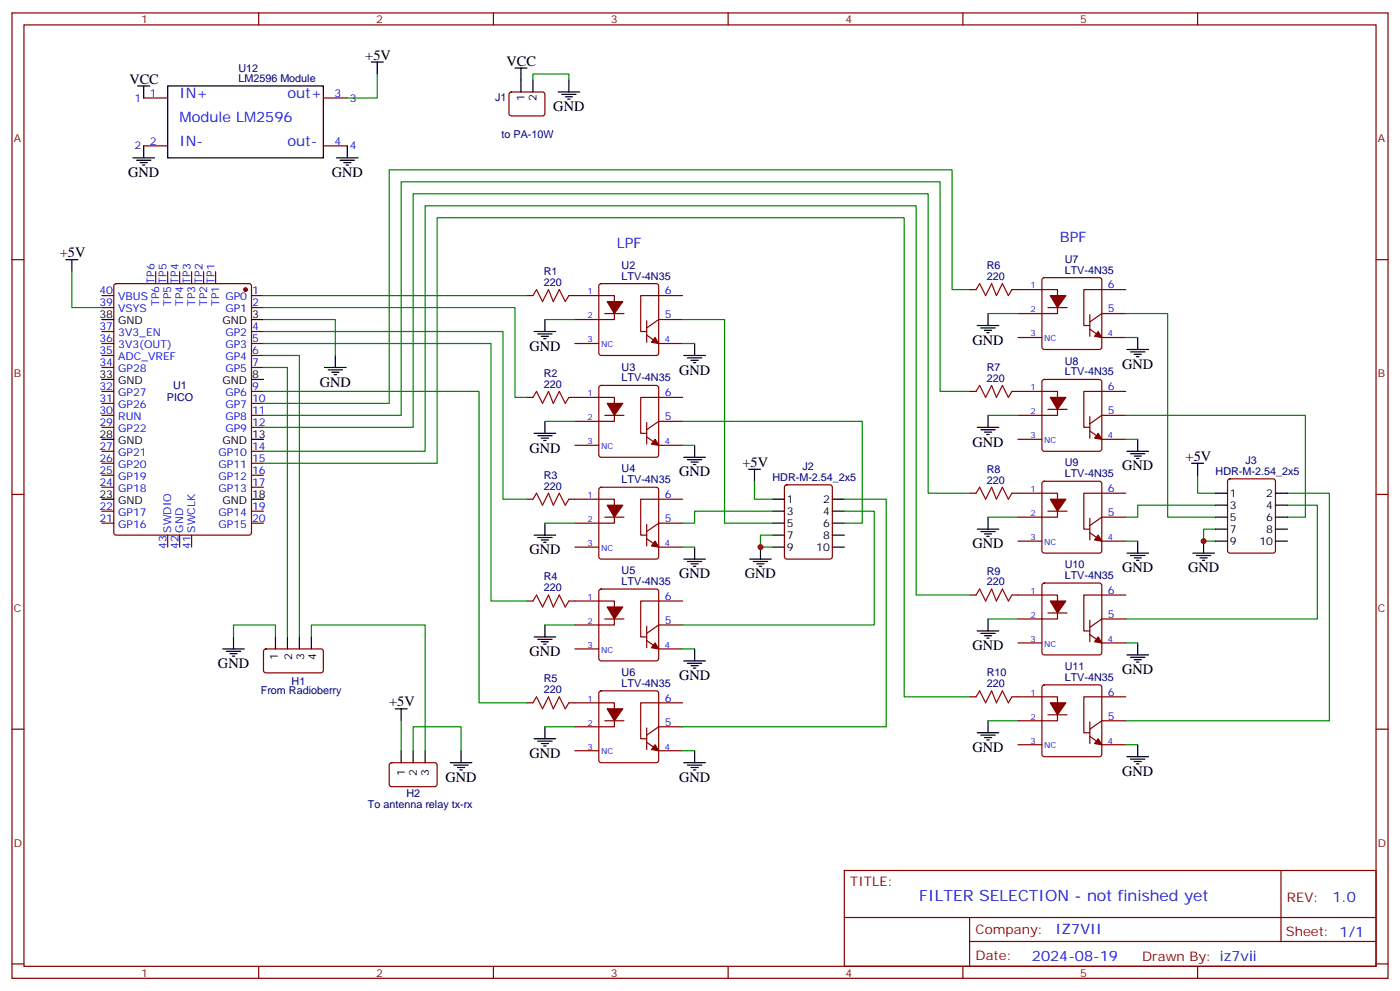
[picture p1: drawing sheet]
<svg xmlns="http://www.w3.org/2000/svg" width="412mm" height="292mm" viewBox="0 0 412 292" stroke-linecap="round" stroke-linejoin="round" font-family="sans-serif">
<g fill="none" stroke="#870000" stroke-width=".35">
<path d="M3.5 3.8h405.4v284.3h-405.4zM7.1 7.3h398.2v277.3h-398.2zM76.2 3.8v3.5M145.3 3.8v3.5M214.5 3.8v3.5M283.6 3.8v3.5M352.8 3.8v3.5M42.3 28.9h7.1M95.2 28.9h7.1M150.2 27.3l.4-.2h9.5l.4 .7-.1 5.9-.6 .4h-9.4l-.5-.7v-5.6zM42.3 43h7.1M95.2 43h7.1"/>
<path d="M3.5 76.5h3.6M405.3 76.5h3.6M30 87.1h3.5M30 90.6h3.5M30 97.6h3.5M33.7 83.7l.5-.2h39.2l.6 .5 .1 72.9-.5 .7h-39.4l-.6-.4-.1-73zM45.9 80v3.5M49.4 80v3.5M52.9 80v3.5M56.4 80v3.5M60 80v3.5M63.5 80v3.5"/>
<path d="M74.1 87.1h3.5M74.1 90.6h3.5M74.1 97.6h3.5M155.2 87.1h1.8M167.6 87.1h13.4v7h-11.7M176.6 83.7l.5-.2h16.2l.5 .2 .2 .5v19.8l-.2 .5-.5 .2h-16.2l-.5-.2-.2-.5v-19.8zM178.2 92.4h5.6M190.5 98.7l3.5 2.5h7.1M190.5 94.5v6.3M201.1 87.1h-12.4v10.5h1.8M201.1 94.1h-7.1l-3.5 2.5M285.8 85.3h1.7"/>
<path d="M298.1 85.3h13.4v7.1h-11.6M299.9 99.4h7M307.2 82l.4-.2h16.2l.5 .2 .3 .5v19.7l-.3 .5-.5 .2h-16.2l-.5-.2-.2-.5v-19.7zM308.7 90.6h5.6M321 92.7v6.4M321 96.9l3.6 2.5h7M331.6 85.3h-12.3v10.6h1.7M331.6 92.4h-7l-3.6 2.4M30 101.2h3.5M30 104.7h3.5M30 108.2h3.5M30 115.3h3.5"/>
<path d="M30 118.8h3.5M74.1 101.2h3.5M74.1 104.7h3.5M74.1 108.2h3.5M74.1 115.3h3.5M74.1 118.8h3.5M155.2 117.1h1.8M167.6 117.1h13.4v7h-11.7M169.3 101.2h7.1M176.6 113.7l.5-.2h16.2l.5 .2 .2 .5v19.8l-.2 .5-.5 .2h-16.2l-.5-.2-.2-.5v-19.8zM201.1 117.1h-12.4v10.5h1.8M285.8 115.3h1.7"/>
<path d="M298.1 115.3h13.4v7h-11.6M307.2 112l.4-.2h16.2l.5 .2 .3 .5v19.7l-.3 .5-.5 .2h-16.2l-.5-.2-.2-.5v-19.7zM331.6 115.3h-12.3v10.6h1.7M30 122.3h3.5M30 125.9h3.5M30 132.9h3.5M30 136.5h3.5M30 140h3.5M74.1 122.3h3.5M74.1 125.9h3.5M74.1 132.9h3.5M74.1 136.5h3.5"/>
<path d="M74.1 140h3.5M169.3 131.2h7.1M178.2 122.3h5.6M190.5 124.5v6.3M190.5 128.7l3.5 2.5h7.1M201.1 124.1h-7.1l-3.5 2.5M299.9 129.4h7M308.7 120.6h5.6M321 122.7v6.3M321 126.9l3.6 2.5h7M331.6 122.3h-7l-3.6 2.5M3.5 145.6h3.6"/>
<path d="M30 143.5h3.5M30 150.6h3.5M30 154.1h3.5M49.4 157.6v3.5M52.9 157.6v3.5M56.4 157.6v3.5M74.1 143.5h3.5M74.1 150.6h3.5M74.1 154.1h3.5M155.2 147h1.8M167.6 147h13.4v7.1h-11.7M176.6 143.7l.5-.2h16.2l.5 .2 .2 .5v19.8l-.2 .5-.5 .2h-16.2l-.5-.3-.2-.4v-19.8z"/>
<path d="M178.2 152.3h5.6M190.5 154.4v6.4M190.5 158.7l3.5 2.4h7.1M201.1 147h-12.4v10.6h1.8M201.1 154.1h-7.1l-3.5 2.5M231.3 143l.5-.2h12.7l.6 .4 .1 20.8-.5 .6-12.9 .1-.7-.5v-20.7zM285.8 145.3h1.7M298.1 145.3h13.4v7h-11.6M299.9 159.4h7M307.2 142l.4-.3h16.2l.5 .3 .3 .5v19.7l-.3 .5-.5 .2h-16.2l-.5-.2-.2-.5v-19.7zM308.7 150.6h5.6M321 152.7v6.3"/>
<path d="M321 156.9l3.6 2.5h7M331.6 145.3h-12.3v10.6h1.7M331.6 152.3h-7l-3.6 2.5M361.8 141.2l.5-.2h12.7l.7 .5v20.7l-.5 .7h-12.9l-.6-.4-.1-20.8zM405.3 145.6h3.6M155.2 177h1.8M167.6 177h13.4v7.1h-11.7M169.3 161.1h7.1M176.6 173.7l.5-.2h16.2l.5 .2 .2 .5v19.8l-.2 .5-.5 .2h-16.2l-.5-.3-.2-.4v-19.8zM201.1 177h-12.4v10.6h1.8M285.8 175.3h1.7M298.1 175.3h13.4v7h-11.6"/>
<path d="M307.2 171.9l.4-.2h16.2l.5 .2 .3 .5v19.8l-.3 .5-.5 .2h-16.2l-.5-.2-.2-.5v-19.8zM331.6 175.3h-12.3v10.5h1.7M77.8 191.3l.5-.2 16.5 .1 .4 .6v6l-.7 .4-16.5-.1-.4-.6v-5.7zM169.3 191.1h7.1M178.2 182.3h5.6M190.5 184.4v6.4M190.5 188.7l3.5 2.4h7.1M201.1 184.1h-7.1l-3.5 2.4M299.9 189.4h7M308.7 180.6h5.6M321 182.7v6.3M321 186.9l3.6 2.5h7"/>
<path d="M331.6 182.3h-7l-3.6 2.5M3.5 214.8h3.6M155.2 207h1.8M167.6 207h13.4v7.1h-11.7M176.6 203.7l.5-.2h16.2l.5 .2 .2 .5v19.7l-.2 .5-.5 .2h-16.2l-.5-.2-.2-.5v-19.7zM178.2 212.3h5.6M190.5 214.4v6.4M190.5 218.7l3.5 2.4h7.1M201.1 207h-12.4v10.6h1.8M201.1 214.1h-7.1l-3.5 2.4M285.8 205.2h1.7M298.1 205.2h13.4v7.1h-11.6"/>
<path d="M299.9 219.4h7M307.2 201.9l.4-.2h16.2l.5 .2 .3 .5v19.8l-.3 .5-.5 .2h-16.2l-.5-.2-.2-.5v-19.8zM308.7 210.5h5.6M321 212.7v6.3M321 216.9l3.6 2.5h7M331.6 205.2h-12.3v10.6h1.7M331.6 212.3h-7l-3.6 2.5M405.3 214.8h3.6M114.9 224.9l.5-.3 12.9 .1 .5 .7-.1 5.9-.6 .4-13-.1-.4-.6v-5.6zM169.3 221.1h7.1M248.7 256.4h156.6v28.2h-156.6zM377.3 256.4v20.9"/>
<path d="M248.7 270.2h156.5M285.6 277.3h119.6M285.6 270.2v14.2M3.5 283.9h3.6M76.2 284.6v3.5M145.3 284.6v3.5M214.5 284.6v3.5M283.6 284.6v3.5M352.8 284.6v3.5M405.3 283.9h3.6"/>
</g>
<g fill="#870000" stroke="#870000" stroke-width=".35">
<path d="M178.9 88.8h4.5l-2.4 3.6z"/>
<path d="M193 99.4l1 1.8-2.1-.4z"/>
<path d="M178.9 118.8h4.5l-2.4 3.5z"/>
<path d="M193 129.4l1 1.8-2.1-.4z"/>
<path d="M178.9 148.8h4.5l-2.4 3.5z"/>
<path d="M193 159.4l1 1.7-2.1-.3z"/>
<path d="M178.9 178.8h4.5l-2.4 3.5z"/>
<path d="M193 189.4l1 1.7-2.1-.3z"/>
<path d="M178.9 208.8h4.5l-2.4 3.5z"/>
<path d="M193 219.4l1 1.7-2.1-.3z"/>
<path d="M309.4 87.1h4.6l-2.5 3.5z"/>
<path d="M323.5 97.6l1.1 1.8-2.2-.3z"/>
<path d="M309.4 117.1h4.6l-2.5 3.5z"/>
<path d="M323.5 127.6l1.1 1.8-2.2-.4z"/>
<path d="M309.4 147h4.6l-2.5 3.6z"/>
<path d="M323.5 157.6l1.1 1.8-2.2-.4z"/>
<path d="M309.4 177h4.6l-2.5 3.6z"/>
<path d="M323.5 187.6l1.1 1.8-2.2-.4z"/>
<path d="M309.4 207h4.6l-2.5 3.5z"/>
<path d="M323.5 217.6l1.1 1.8-2.2-.4z"/>
<circle cx="72.3" cy="85.3" r=".53"/>
</g>
<g fill="none" stroke="#000" stroke-width=".35">
<path d="M109.4 18.3h3.5M111.1 18.3v3.5M40.6 25.3h3.5M42.3 25.3v3.6M49.4 25.3h45.8v21.2h-45.8zM151.7 20h3.5M153.5 20v7.1M157 23.6v3.5M164.4 27.1h6.3M165.5 27.8h4.2M166.5 28.5h2.1M167.2 29.2h.7"/>
<path d="M167.6 23.6v3.5M39.2 46.5h6.3M40.2 47.2h4.2M41.3 47.9h2.1M42 48.6h.7M42.3 43v3.5M99.1 46.5h6.4M100.2 47.2h4.2M101.2 47.9h2.2M102 48.6h.7M102.3 43v3.5M19.4 76.5h3.5"/>
<path d="M21.2 76.5v3.5M30 94.1h3.5M74.1 94.1h3.5M157.3 97.6h6.4M158.4 98.4h4.2M159.5 99.1h2.1M160.2 99.8h.7M160.5 94.1v3.5M287.9 95.9h6.3M288.9 96.6h4.3M290 97.3h2.1M290.7 98h.7"/>
<path d="M291 92.4v3.5M335.1 99.4v3.5M30 111.8h3.5M74.1 111.8h3.5M95.6 108.2h6.4M96.7 108.9h4.2M97.7 109.6h2.1M98.4 110.3h.7M98.8 104.7v3.5M201.4 104.7h6.4M202.5 105.4h4.2M203.6 106.1h2.1"/>
<path d="M204.3 106.8h.7M204.6 101.2v3.5M332 102.9h6.3M333 103.6h4.3M334.1 104.4h2.1M334.8 105.1h.7M30 129.4h3.5M74.1 129.4h3.5M157.3 127.6h6.4M158.4 128.3h4.2M159.5 129h2.1M160.2 129.8h.7"/>
<path d="M160.5 124.1v3.5M201.4 134.7h6.4M202.5 135.4h4.2M203.6 136.1h2.1M204.3 136.8h.7M204.6 131.2v3.5M220.5 138.2h3.5M222.2 138.2v3.5M287.9 125.9h6.3M288.9 126.6h4.3M290 127.3h2.1M290.7 128h.7"/>
<path d="M291 122.3v3.6M332 132.9h6.3M333 133.6h4.3M334.1 134.3h2.1M334.8 135h.7M335.1 129.4v3.5M351 136.5h3.5M352.8 136.5v3.5M30 147h3.5M74.1 147h3.5M157.3 157.6h6.4M158.4 158.3h4.2"/>
<path d="M159.5 159h2.1M160.2 159.7h.7M160.5 154.1v3.5M227.5 147h3.6M227.5 157.6h3.6M227.5 150.6h3.6M227.5 154.1h3.6M245.2 147h3.5M245.2 157.6h3.5M245.2 150.6h3.5M245.2 154.1h3.5M287.9 155.9h6.3"/>
<path d="M288.9 156.6h4.3M290 157.3h2.1M290.7 158h.7M291 152.3v3.6M335.1 159.4v3.5M354.5 159.4v3.5M358.1 155.9h3.5M358.1 145.3h3.5M358.1 148.8h3.5M358.1 152.3h3.5M358.1 159.4h3.5M375.7 155.9h3.5"/>
<path d="M375.7 145.3h3.5M375.7 148.8h3.5M375.7 152.3h3.5M375.7 159.4h3.5M201.4 164.7h6.4M202.5 165.4h4.2M203.6 166.1h2.1M204.3 166.8h.7M204.6 161.1v3.6M220.8 164.7h6.4M221.9 165.4h4.2M223 166.1h2.1"/>
<path d="M223.7 166.8h.7M224 161.1v3.6M227.5 161.1h3.6M245.2 161.1h3.5M332 162.9h6.3M333 163.6h4.3M334.1 164.3h2.1M334.8 165h.7M351.4 162.9h6.3M352.4 163.6h4.3M353.5 164.3h2.1M354.2 165h.7"/>
<path d="M65.6 191.1h6.4M66.7 191.8h4.2M67.7 192.5h2.1M68.4 193.3h.7M68.8 187.6v3.5M81.1 187.6v3.5M84.7 187.6v3.5M88.2 187.6v3.5M91.7 187.6v3.5M157.3 187.6h6.4M158.4 188.3h4.2M159.5 189h2.1"/>
<path d="M160.2 189.7h.7M160.5 184.1v3.5M201.4 194.7h6.4M202.5 195.4h4.2M203.6 196.1h2.1M204.3 196.8h.7M204.6 191.1v3.6M287.9 185.8h6.3M288.9 186.5h4.3M290 187.3h2.1M290.7 188h.7M291 182.3v3.5"/>
<path d="M332 192.9h6.3M333 193.6h4.3M334.1 194.3h2.1M334.8 195h.7M335.1 189.4v3.5M116.4 208.8h3.5M118.2 208.8v3.5M157.3 217.6h6.4M158.4 218.3h4.2M159.5 219h2.1M160.2 219.7h.7M160.5 214.1v3.5"/>
<path d="M287.9 215.8h6.3M288.9 216.5h4.3M290 217.2h2.1M290.7 217.9h.7M291 212.3v3.5M335.1 219.4v3.5M118.2 221.1v3.5M121.7 221.1v3.5M125.2 221.1v3.5M132.6 224.6h6.4M133.7 225.4h4.2M134.8 226.1h2.1"/>
<path d="M135.5 226.8h.7M135.8 221.1v3.5M201.4 224.6h6.4M202.5 225.4h4.2M203.6 226.1h2.1M204.3 226.8h.7M204.6 221.1v3.5M332 222.9h6.3M333 223.6h4.3M334.1 224.3h2.1M334.8 225h.7"/>
</g>
<path d="M157 87.1l1-1.8 1.8 3.5 1.8-3.5 1.4 3.5 1.7-3.5 1.8 3.5 1.1-1.7M287.5 85.3l1.1-1.8 1.7 3.6 1.8-3.6 1.4 3.6 1.8-3.6 1.7 3.6 1.1-1.8M157 117.1l1-1.8 1.8 3.5 1.8-3.5 1.4 3.5 1.7-3.5 1.8 3.5 1.1-1.7M287.5 115.3l1.1-1.8 1.7 3.6 1.8-3.6 1.4 3.6 1.8-3.6 1.7 3.6 1.1-1.8M157 147l1-1.7 1.8 3.5 1.8-3.5 1.4 3.5 1.7-3.5 1.8 3.5 1.1-1.8M287.5 145.3l1.1-1.8 1.7 3.5 1.8-3.5 1.4 3.5 1.8-3.5 1.7 3.5 1.1-1.7M157 177l1-1.7 1.8 3.5 1.8-3.5 1.4 3.5 1.7-3.5 1.8 3.5 1.1-1.8M287.5 175.3l1.1-1.8 1.7 3.5 1.8-3.5 1.4 3.5 1.8-3.5 1.7 3.5 1.1-1.7M157 207l1-1.8 1.8 3.6 1.8-3.6 1.4 3.6 1.7-3.6 1.8 3.6 1.1-1.8M287.5 205.2l1.1-1.7 1.7 3.5 1.8-3.5 1.4 3.5 1.8-3.5 1.7 3.5 1.1-1.8" fill="none" stroke="#a10000" stroke-width=".35"/>
<g fill="none" stroke="#008700" stroke-width=".35">
<path d="M111.1 21.8v7.1h-8.8M157 23.6v-1.8h10.6v1.8M21.2 80v10.6h8.8M77.6 90.6h74.1v26.5h3.5M77.6 97.6h70.6v49.4h7M77.6 94.1h21.2v10.6M77.6 87.1h77.6M160.5 94.1h8.8M201.1 94.1h12.3v60h14.1M285.8 85.3h-5.3v-35.3h-165.8v68.8h-37.1M291 92.4h8.9M331.6 92.4h12.4v59.9h14.1"/>
<path d="M331.6 99.4h3.5M77.6 101.2h67v75.8h10.6M77.6 115.3h63.5v91.7h14.1M77.6 104.7h10.6v82.9M77.6 108.2h7.1v79.4M201.1 101.2h3.5M285.8 115.3h-8.9v-61.7h-158.7v68.7h-40.6M77.6 125.9h44.1v-68.8h151.7v88.2h12.4M77.6 132.9h47.6v-72.3h144.7v114.7h15.9M77.6 136.5h51.2v-72.4h137.5v141.1h19.5M160.5 124.1h8.8M201.1 124.1h52.9v30h-5.3"/>
<path d="M201.1 131.2h3.5M291 122.3h8.9M331.6 122.3h52.9v30h-5.3M331.6 129.4h3.5M352.8 140v5.3h5.3M160.5 154.1h8.8M222.2 141.7v5.3h5.3M227.5 157.6h-3.5v3.5h3.5M227.5 150.6h-22.9v3.5h-3.5M248.7 147h12.4v67.1h-60M248.7 150.6h8.8v33.5h-56.4M291 152.3h8.9"/>
<path d="M331.6 159.4h3.5M358.1 148.8h-23v3.5h-3.5M358.1 155.9h-3.6v3.5h3.6M379.2 148.8h8.9v33.5h-56.5M379.2 145.3h12.4v67h-60M201.1 161.1h3.5M68.8 187.6v-3.5h12.3v3.5M91.7 187.6v-3.5h33.5v37M160.5 184.1h8.8M201.1 191.1h3.5M291 182.3h8.9M331.6 189.4h3.5"/>
<path d="M118.2 212.3v8.8M160.5 214.1h8.8M291 212.3h8.9M331.6 219.4h3.5M121.7 221.1v-7h14.1v7M201.1 221.1h3.5"/>
</g>
<g fill="#c00">
<circle cx="224" cy="161.1" r=".88"/>
<circle cx="354.5" cy="159.4" r=".88"/>
</g>
<text font-size="4.6" fill="#00f" x="270.8" y="265.4">FILTER SELECTION - not finished yet</text>
<g font-size="4.2">
<text x="107.6" y="17.6">+5V</text>
<text x="149.2" y="19.3">VCC</text>
<text x="38.1" y="24.6">VCC</text>
<text x="163" y="32.7">GND</text>
<text x="37.7" y="52.1">GND</text>
<text x="97.7" y="52.1">GND</text>
<text x="17.6" y="75.8">+5V</text>
<text x="286.5" y="101.5">GND</text>
<text x="155.9" y="103.3">GND</text>
<text x="94.2" y="113.9">GND</text>
<text x="200" y="110.3">GND</text>
<text x="330.6" y="108.6">GND</text>
<text x="286.5" y="131.5">GND</text>
<text x="155.9" y="133.3">GND</text>
<text x="218.7" y="137.5">+5V</text>
<text x="349.2" y="135.7">+5V</text>
<text x="200" y="140.3">GND</text>
<text x="330.6" y="138.6">GND</text>
<text x="286.5" y="161.5">GND</text>
<text x="155.9" y="163.3">GND</text>
<text x="200" y="170.3">GND</text>
<text x="219.4" y="170.3">GND</text>
<text x="330.6" y="168.6">GND</text>
<text x="350" y="168.6">GND</text>
<text x="286.5" y="191.5">GND</text>
<text x="64.2" y="196.8">GND</text>
<text x="155.9" y="193.3">GND</text>
<text x="200" y="200.3">GND</text>
<text x="330.6" y="198.5">GND</text>
<text x="114.7" y="208.1">+5V</text>
<text x="286.5" y="221.5">GND</text>
<text x="155.9" y="223.2">GND</text>
<text x="131.2" y="230.3">GND</text>
<text x="200" y="230.3">GND</text>
<text x="330.6" y="228.5">GND</text>
</g>
<g font-size="4.2" fill="#00f">
<text x="52.9" y="28.9">IN+</text>
<text x="84.7" y="28.9">out+</text>
<text x="52.9" y="35.9">Module LM2596</text>
<text x="52.9" y="43">IN-</text>
<text x="84.7" y="43">out-</text>
<text x="312.2" y="71.2">BPF</text>
<text x="181.7" y="73">LPF</text>
<text x="392.5" y="265.7">1.0</text>
<text x="310.9" y="275.2">IZ7VII</text>
<text x="304" y="283">2024-08-19</text>
</g>
<g font-size="3.9" fill="#800">
<text x="250.5" y="261">TITLE:</text>
<text x="379.1" y="265.7">REV:</text>
<text x="287.4" y="275.2">Company:</text>
<text x="378.7" y="275.8">Sheet: 1/1</text>
<text x="287.4" y="282.9">Date:</text>
<text x="336.4" y="282.9">Drawn By: iz7vii</text>
</g>
<g font-size="3.2" fill="#800">
<text x="41.6" y="6.8">1</text>
<text x="110.8" y="6.8">2</text>
<text x="179.9" y="6.8">3</text>
<text x="249.1" y="6.8">4</text>
<text x="318.2" y="6.8">5</text>
<text x="4.1" y="41.9">A</text>
<text x="405.9" y="41.9">A</text>
<text x="4.1" y="111.1">B</text>
<text x="405.9" y="111.1">B</text>
<text x="4.1" y="180.2">C</text>
<text x="405.9" y="180.2">C</text>
<text x="4.1" y="249.3">D</text>
<text x="405.9" y="249.3">D</text>
<text x="41.6" y="287.6">1</text>
<text x="110.8" y="287.6">2</text>
<text x="179.9" y="287.6">3</text>
<text x="249.1" y="287.6">4</text>
<text x="318.2" y="287.6">5</text>
</g>
<g font-size="3.2" fill="#000080">
<text x="70.2" y="21.1">U12</text>
<text x="70.2" y="24.3">LM2596 Module</text>
<text x="145.9" y="29.6">J1</text>
<text x="147.7" y="40.6">to PA-10W</text>
<text x="313.6" y="77.4">U7</text>
<text x="160.2" y="81">R1</text>
<text x="183.1" y="82.4">LTV-4N35</text>
<text x="183.1" y="79.2">U2</text>
<text x="290.7" y="82.5">220</text>
<text x="290.7" y="79.3">R6</text>
<text x="313.6" y="80.6">LTV-4N35</text>
<text x="160.2" y="84.2">220</text>
<text x="313.6" y="107.5">U8</text>
<text x="160.2" y="111">R2</text>
<text x="183.1" y="112.4">LTV-4N35</text>
<text x="183.1" y="109.1">U3</text>
<text x="290.7" y="112.5">220</text>
<text x="290.7" y="109.2">R7</text>
<text x="313.6" y="110.6">LTV-4N35</text>
<text x="49.2" y="118.2">PICO</text>
<text x="51" y="114.7">U1</text>
<text x="160.2" y="114.2">220</text>
<text x="313.6" y="137.4">U9</text>
<text x="366.9" y="136.8">J3</text>
<text x="160.2" y="141">R3</text>
<text x="183.1" y="142.3">LTV-4N35</text>
<text x="183.1" y="139.1">U4</text>
<text x="227.5" y="141.7">HDR-M-2.54_2x5</text>
<text x="236.4" y="138.5">J2</text>
<text x="290.7" y="142.5">220</text>
<text x="290.7" y="139.2">R8</text>
<text x="313.6" y="140.6">LTV-4N35</text>
<text x="358.1" y="140">HDR-M-2.54_2x5</text>
<text x="160.2" y="144.2">220</text>
<text x="313.6" y="167.3">U10</text>
<text x="160.2" y="171">R4</text>
<text x="183.1" y="172.3">LTV-4N35</text>
<text x="183.1" y="169.1">U5</text>
<text x="290.7" y="172.4">220</text>
<text x="290.7" y="169.2">R9</text>
<text x="313.6" y="170.6">LTV-4N35</text>
<text x="160.2" y="174.2">220</text>
<text x="313.6" y="197.3">U11</text>
<text x="85.9" y="201.7">H1</text>
<text x="160.2" y="201">R5</text>
<text x="183.1" y="202.3">LTV-4N35</text>
<text x="183.1" y="199.1">U6</text>
<text x="290.7" y="202.4">220</text>
<text x="290.7" y="199.2">R10</text>
<text x="313.6" y="200.6">LTV-4N35</text>
<text x="76.8" y="204.5">From Radioberry</text>
<text x="160.2" y="204.2">220</text>
<text x="108.4" y="238.1">To antenna relay tx-rx</text>
<text x="119.8" y="234.6">H2</text>
</g>
<g font-size="3.2" fill="#00f">
<text x="39.6" y="29.9">1</text>
<text x="44.1" y="28.5">1</text>
<text x="98.5" y="28.5">3</text>
<text x="103" y="29.9">3</text>
<text x="39.6" y="44">2</text>
<text x="44.1" y="42.6">2</text>
<text x="98.5" y="42.6">4</text>
<text x="103" y="44">4</text>
<text x="45.5" y="83.5" transform="rotate(-90 45.5 83.5)">TP6</text>
<text x="49" y="83.5" transform="rotate(-90 49 83.5)">TP5</text>
<text x="52.6" y="83.5" transform="rotate(-90 52.6 83.5)">TP4</text>
<text x="56.1" y="83.5" transform="rotate(-90 56.1 83.5)">TP3</text>
<text x="59.6" y="83.5" transform="rotate(-90 59.6 83.5)">TP2</text>
<text x="63.1" y="83.5" transform="rotate(-90 63.1 83.5)">TP1</text>
<text x="29.3" y="86.7">40</text>
<text x="34.8" y="88.5">VBUS</text>
<text x="66.4" y="88.5">GP0</text>
<text x="74.3" y="86.7">1</text>
<text x="195.8" y="86.7">6</text>
<text x="326.3" y="84.9">6</text>
<text x="29.3" y="90.2">39</text>
<text x="34.8" y="92">VSYS</text>
<text x="46.9" y="90.1" transform="rotate(-90 46.9 90.1)">TP6</text>
<text x="50.4" y="90.1" transform="rotate(-90 50.4 90.1)">TP5</text>
<text x="54" y="90.1" transform="rotate(-90 54 90.1)">TP4</text>
<text x="57.5" y="90.1" transform="rotate(-90 57.5 90.1)">TP3</text>
<text x="61" y="90.1" transform="rotate(-90 61 90.1)">TP2</text>
<text x="64.6" y="90.1" transform="rotate(-90 64.6 90.1)">TP1</text>
<text x="66.4" y="92">GP1</text>
<text x="74.3" y="90.2">2</text>
<text x="195.8" y="93.8">5</text>
<text x="326.3" y="92">5</text>
<text x="29.3" y="100.8">36</text>
<text x="29.3" y="97.3">37</text>
<text x="34.8" y="99.1">3V3_EN</text>
<text x="66.4" y="99.1">GP2</text>
<text x="74.3" y="97.3">4</text>
<text x="74.3" y="100.8">5</text>
<text x="29.3" y="107.9">34</text>
<text x="29.3" y="104.4">35</text>
<text x="34.8" y="106.1">ADC_VREF</text>
<text x="34.8" y="102.6">3V3(OUT)</text>
<text x="66.4" y="102.6">GP3</text>
<text x="66.4" y="106.1">GP4</text>
<text x="74.3" y="104.4">6</text>
<text x="74.3" y="107.9">7</text>
<text x="34.8" y="109.6">GP28</text>
<text x="66.4" y="109.6">GP5</text>
<text x="29.3" y="118.5">31</text>
<text x="29.3" y="114.9">32</text>
<text x="34.8" y="116.7">GP27</text>
<text x="66.4" y="116.7">GP6</text>
<text x="74.3" y="114.9">9</text>
<text x="74.3" y="118.5">10</text>
<text x="195.8" y="116.7">6</text>
<text x="326.3" y="114.9">6</text>
<text x="29.3" y="125.5">29</text>
<text x="29.3" y="122">30</text>
<text x="34.8" y="123.8">RUN</text>
<text x="34.8" y="120.2">GP26</text>
<text x="66.4" y="120.2">GP7</text>
<text x="66.4" y="123.8">GP8</text>
<text x="74.3" y="122">11</text>
<text x="74.3" y="125.5">12</text>
<text x="195.8" y="123.8">5</text>
<text x="326.3" y="122">5</text>
<text x="34.8" y="127.3">GP22</text>
<text x="66.4" y="127.3">GP9</text>
<text x="29.3" y="136.1">26</text>
<text x="29.3" y="132.6">27</text>
<text x="34.8" y="137.9">GP20</text>
<text x="34.8" y="134.3">GP21</text>
<text x="64.4" y="134.3">GP10</text>
<text x="64.4" y="137.9">GP11</text>
<text x="74.3" y="132.6">14</text>
<text x="74.3" y="136.1">15</text>
<text x="29.3" y="143.2">24</text>
<text x="29.3" y="139.6">25</text>
<text x="34.8" y="141.4">GP19</text>
<text x="64.4" y="141.4">GP12</text>
<text x="74.3" y="139.6">16</text>
<text x="74.3" y="143.2">17</text>
<text x="34.8" y="144.9">GP18</text>
<text x="64.4" y="144.9">GP13</text>
<text x="195.8" y="146.7">6</text>
<text x="326.3" y="144.9">6</text>
<text x="29.3" y="153.7">21</text>
<text x="29.3" y="150.2">22</text>
<text x="34.8" y="155.5">GP16</text>
<text x="34.8" y="152">GP17</text>
<text x="64.4" y="152">GP14</text>
<text x="64.4" y="155.5">GP15</text>
<text x="74.3" y="150.2">19</text>
<text x="74.3" y="153.7">20</text>
<text x="195.8" y="153.7">5</text>
<text x="326.3" y="152">5</text>
<text x="49" y="161.7" transform="rotate(-90 49 161.7)">43</text>
<text x="50.4" y="156.9" transform="rotate(-90 50.4 156.9)">SWDIO</text>
<text x="52.6" y="161.7" transform="rotate(-90 52.6 161.7)">42</text>
<text x="54" y="156.9" transform="rotate(-90 54 156.9)">GND</text>
<text x="56.1" y="161.7" transform="rotate(-90 56.1 161.7)">41</text>
<text x="57.5" y="156.9" transform="rotate(-90 57.5 156.9)">SWCLK</text>
<text x="195.8" y="176.7">6</text>
<text x="326.3" y="174.9">6</text>
<text x="195.8" y="183.7">5</text>
<text x="326.3" y="182">5</text>
<text x="195.8" y="206.7">6</text>
<text x="326.3" y="204.9">6</text>
<text x="195.8" y="213.7">5</text>
<text x="326.3" y="211.9">5</text>
</g>
<g font-size="3.2">
<text x="154.5" y="29.8" transform="rotate(-90 154.5 29.8)">1</text>
<text x="158" y="29.8" transform="rotate(-90 158 29.8)">2</text>
<text x="29.3" y="93.8">38</text>
<text x="34.8" y="95.5">GND</text>
<text x="65.5" y="95.5">GND</text>
<text x="74.3" y="93.8">3</text>
<text x="29.3" y="111.4">33</text>
<text x="34.8" y="113.2">GND</text>
<text x="65.5" y="113.2">GND</text>
<text x="74.3" y="111.4">8</text>
<text x="29.3" y="129">28</text>
<text x="34.8" y="130.8">GND</text>
<text x="65.5" y="130.8">GND</text>
<text x="74.3" y="129">13</text>
<text x="29.3" y="146.7">23</text>
<text x="34.8" y="148.4">GND</text>
<text x="65.5" y="148.4">GND</text>
<text x="74.3" y="146.7">18</text>
<text x="231.8" y="148.1">1</text>
<text x="242.5" y="148.1">2</text>
<text x="362.3" y="146.3">1</text>
<text x="362.3" y="149.9">3</text>
<text x="373" y="146.3">2</text>
<text x="373" y="149.9">4</text>
<text x="231.8" y="151.6">3</text>
<text x="231.8" y="155.2">5</text>
<text x="242.5" y="151.6">4</text>
<text x="242.5" y="155.2">6</text>
<text x="362.3" y="153.4">5</text>
<text x="373" y="153.4">6</text>
<text x="231.8" y="158.7">7</text>
<text x="242.5" y="158.7">8</text>
<text x="362.3" y="156.9">7</text>
<text x="362.3" y="160.4">9</text>
<text x="371" y="160.4">10</text>
<text x="373" y="156.9">8</text>
<text x="231.8" y="162.2">9</text>
<text x="240.4" y="162.2">10</text>
<text x="81.8" y="194.5" transform="rotate(-90 81.8 194.5)">1</text>
<text x="86.1" y="194.5" transform="rotate(-90 86.1 194.5)">2</text>
<text x="89.6" y="194.5" transform="rotate(-90 89.6 194.5)">3</text>
<text x="93.1" y="194.5" transform="rotate(-90 93.1 194.5)">4</text>
<text x="119.2" y="228.4" transform="rotate(-90 119.2 228.4)">1</text>
<text x="122.8" y="228.4" transform="rotate(-90 122.8 228.4)">2</text>
<text x="126.3" y="228.4" transform="rotate(-90 126.3 228.4)">3</text>
</g>
<g font-size="2.5" fill="#00f">
<text x="173.1" y="86.7">1</text>
<text x="303.6" y="84.9">1</text>
<text x="173.1" y="93.8">2</text>
<text x="303.6" y="92">2</text>
<text x="173.1" y="100.8">3</text>
<text x="195.8" y="100.8">4</text>
<text x="303.6" y="99.1">3</text>
<text x="307.6" y="100.5">NC</text>
<text x="326.3" y="99.1">4</text>
<text x="177.1" y="102.2">NC</text>
<text x="173.1" y="116.7">1</text>
<text x="303.6" y="114.9">1</text>
<text x="173.1" y="123.8">2</text>
<text x="303.6" y="122">2</text>
<text x="173.1" y="130.8">3</text>
<text x="195.8" y="130.8">4</text>
<text x="303.6" y="129">3</text>
<text x="307.6" y="130.5">NC</text>
<text x="326.3" y="129">4</text>
<text x="177.1" y="132.2">NC</text>
<text x="173.1" y="146.7">1</text>
<text x="303.6" y="144.9">1</text>
<text x="173.1" y="153.7">2</text>
<text x="303.6" y="152">2</text>
<text x="173.1" y="160.8">3</text>
<text x="195.8" y="160.8">4</text>
<text x="303.6" y="159">3</text>
<text x="307.6" y="160.4">NC</text>
<text x="326.3" y="159">4</text>
<text x="177.1" y="162.2">NC</text>
<text x="173.1" y="176.7">1</text>
<text x="303.6" y="174.9">1</text>
<text x="173.1" y="183.7">2</text>
<text x="303.6" y="182">2</text>
<text x="173.1" y="190.8">3</text>
<text x="195.8" y="190.8">4</text>
<text x="303.6" y="189">3</text>
<text x="307.6" y="190.4">NC</text>
<text x="326.3" y="189">4</text>
<text x="177.1" y="192.2">NC</text>
<text x="173.1" y="206.7">1</text>
<text x="303.6" y="204.9">1</text>
<text x="173.1" y="213.7">2</text>
<text x="303.6" y="211.9">2</text>
<text x="173.1" y="220.8">3</text>
<text x="195.8" y="220.8">4</text>
<text x="303.6" y="219">3</text>
<text x="307.6" y="220.4">NC</text>
<text x="326.3" y="219">4</text>
<text x="177.1" y="222.2">NC</text>
</g>
</svg>
